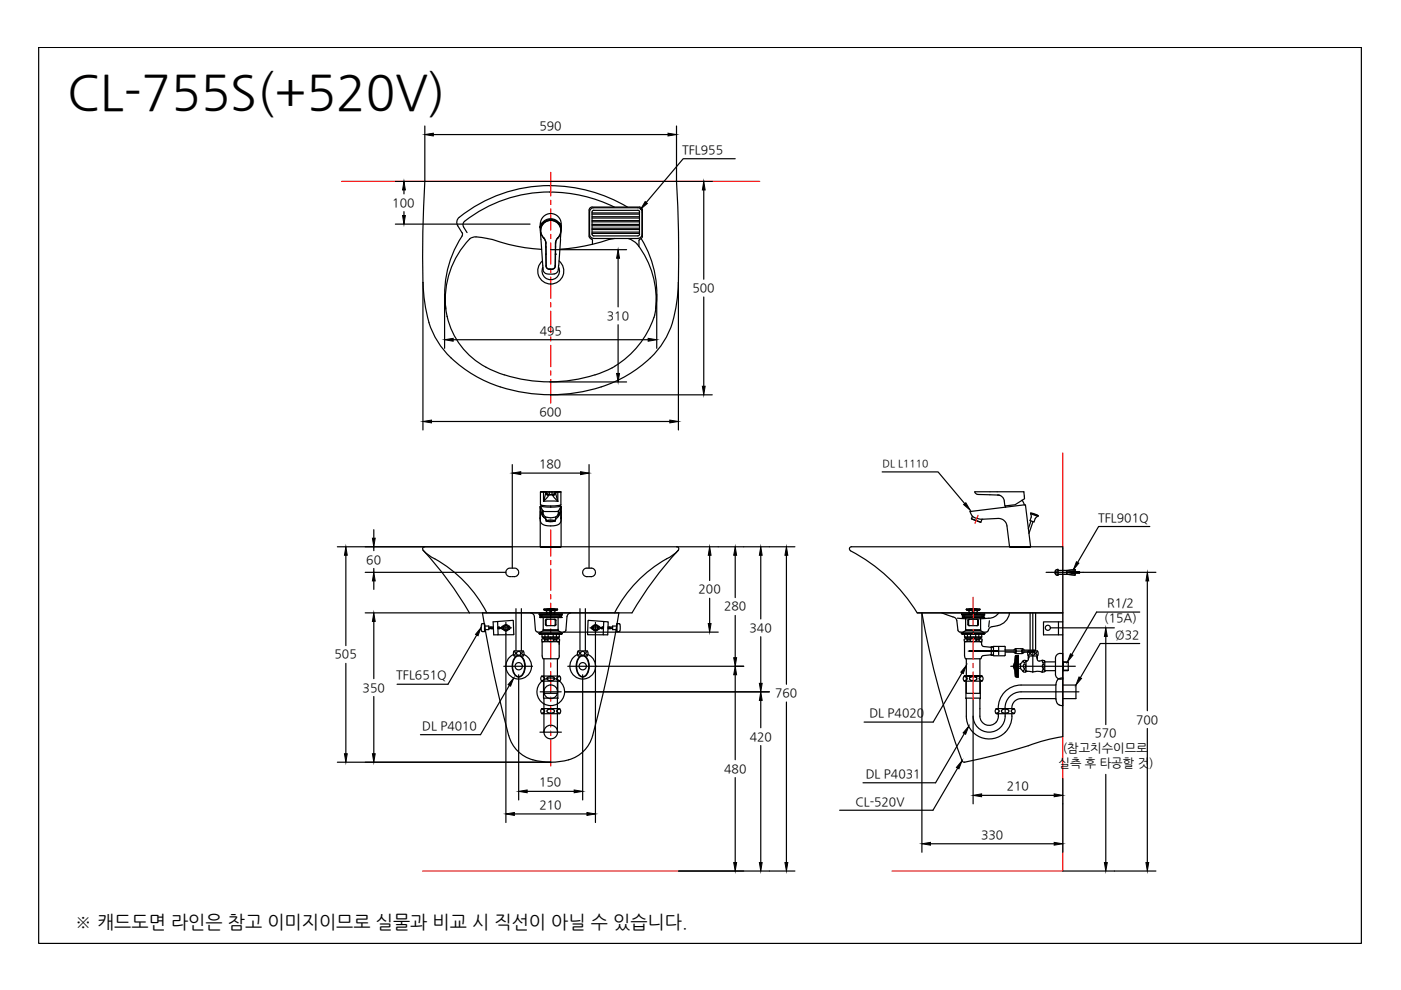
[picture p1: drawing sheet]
<svg xmlns="http://www.w3.org/2000/svg" width="297mm" height="210mm" viewBox="0 0 297 210" stroke-linecap="round" stroke-linejoin="round" font-family="sans-serif">
<!-- layer: 5 -->
<g fill="none" stroke="#000" stroke-width=".25">
<path d="M8.2 10.1h280.4v189.9h-280.4zM114.5 48.3l.3-.9-.3 1M114.5 47.5v.8M114.6 47.5a2.21 2.21 0 0 1 2.2-2.2 2.21 2.21 0 0 1 2.2 2.2M114.8 47.6l.1-.2-.4 .7M115 47.2l-.2 .3-.3 .6M118.5 47.2a2.25 2.25 0 0 0-2.8-.6 2.25 2.25 0 0 0-1.1 2.6l.5 7.7a1.23 1.23 0 0 0 1.7 1.2 1.23 1.23 0 0 0 1.6-1.2v-.7M118.5 47.2a2.35 2.35 0 0 1 .4 2l-.4 7M118.5 47.2l.3 .3 .2 .6-.3-.7 .1 .2M119 48.1l-.4-.7 .4 1M119 47.5v.8M114.5 107.5l.1 .9"/>
<path d="M114.5 110a1.34 1.34 0 0 0 1.6 1.5 2.65 2.65 0 0 0 2.7-.8l.2-.7M114.5 107.4v8.5M114.6 107.8v-.4v1.3M114.6 108.7l.1-.1a2.12 2.12 0 0 0 1 1.4M114.6 108.7v-.3l-.1 1.4M114.6 108.7l-.1 1.2M114.7 107.6l.4 .7M114.8 107.2l-.3 .2 .2 1.2 .4 .5v-.7M115.1 109.1l.3 .6M115.1 108.4v.2M115.1 108.3v.1M118.4 108.4v.7l.4-.5v.2l-.4 .7-.6 .5"/>
<path d="M118.4 108.4v.2v-.2h-3.3a1.14 1.14 0 0 0 .9 1.3 1.89 1.89 0 0 0 2.2-.4l.2-.7M118.4 108.3v.1M118.4 109.1l-.3 .7M118.8 107.2l.2 .2-.2 .2v1l.1 .1v-1.3M118.8 107.6l-.3 .7M118.9 107.4v1M118.9 108.4l.1 1.4M118.9 108.4l.1 1.5M119 107.5l-.1 .3M119 107.4v8.5M213.2 107.5l-7.5 1 .6 1.1M217.2 107h.2l1.1 8.9h-4.5l-.5-4.4a1.82 1.82 0 0 0-1.9-1.6l-3.2 .2"/>
</g>
<!-- layer: 1 -->
<path d="M72.4 38.5h88.7M225.3 96v88.7h-36.2M207.4 109.3l-.7 1.6M89.6 184.7h54.3" fill="none" stroke="#f00" stroke-width=".25"/>
<!-- layer: CENTER -->
<g fill="none" stroke="#f00" stroke-width=".25">
<path d="M116.8 36.5v5.1M116.8 42.5v.8M116.8 44.3v4.5M116.8 49.7v.9M116.8 51.5v4.5M116.8 56.9v.9M116.8 58.7v4.6M116.8 64.2v.9M116.8 66v4.5M116.8 71.4v.9M116.8 73.2v4.5M116.8 78.6v.9"/>
<path d="M116.8 80.5v5M116.8 112.4v5.5M116.8 118.8v.9M116.8 120.7v4.5M116.8 126.1v.9M116.8 127.9v4.5M116.8 133.3v.9M116.8 135.1v4.6M206.3 126.6v5.9M206.3 133.4v.9M206.3 135.2v4.6M116.8 140.5v1"/>
<path d="M116.8 142.4v4.5M116.8 147.8v.9M116.8 149.6v4.5M116.8 155v.9M116.8 156.8v5.6M206.3 140.7v.9M206.3 142.5v5.9"/>
</g>
<!-- layer: 1 -->
<g fill="none" stroke="#000" stroke-width=".25">
<path d="M90.1 26.7v11.8h-6.3M91.9 28.5h49.7M143.4 26.7v11.8h7.6M83.8 47.5h28.6M85.6 40.3v.8M85.6 44.9v.8M89.7 59.9v31.3M115.3 50.5a2.18 2.18 0 0 1-.1-3.2 2.18 2.18 0 0 1 3.1 0 2.18 2.18 0 0 1 0 3.2M115.3 50.4l.4 1.1M115.3 50.4l.3 .5 .1 .6M115.3 50.4a2.14 2.14 0 0 1-.1-3 2.14 2.14 0 0 1 3.1 0 2.14 2.14 0 0 1-.1 3M115.7 51.5v.9"/>
<path d="M115.7 52.4v1.5M115.8 51.5h-.1M115.8 52.3l-.1 .1M115.8 56.4a.72 .72 0 0 0 .7 .7M115.8 53.9v2.5a.69 .69 0 0 0 .7 .7M115.8 52.4v1.5M115.8 53.9v2.5M115.8 56.4h.1M116.5 57.1h.5M116.5 57.1h.1M116.5 46.6h.5M116.5 46.6h.1"/>
<path d="M116.5 46.6a2.13 2.13 0 0 0-1.9 2.3M116.8 52.9h16M117 46.6h.1M117 46.6a2.07 2.07 0 0 1 1.9 2.3M117.7 56.4h.1M117.7 53.9h.1M117.8 52.4l-.1 4a.69 .69 0 0 1-.7 .7M117.8 56.4a.72 .72 0 0 1-.8 .7M117.8 51.5v.9M117.8 51.5h.1M117.8 52.3v.1M117.8 53.9h.1"/>
<path d="M117.8 53.9v2.5M117.8 52.4v1.5M118.2 50.4l-.3 .5-.1 .6M118.2 50.4l.1 .1M118.3 50.5l-.4 .5-.1 .5M131 54.8v10.3M135.7 50.7l-.2 .3M143.8 59.9v31.3M149.2 40.3v18.9M94.3 62.3v11.6M96.1 72h41.3M131 68.9v10.3"/>
<path d="M139.2 62.3v11.6M149.2 63v18.9M91.5 89.4h50.5M108.6 98.5v22M116.8 83.7h34.2M116.8 81h16M124.9 98.5v22M71.5 115.9h37.1M73.3 117.7v19.2M79.3 112.3v1.8M79.3 115.9v.9M110.4 100.3h12.7"/>
<path d="M114.6 104.3v2.7a9 9 0 0 0 4.3 0v-2.7M114.6 104.3h.1M114.7 116.1h4.1M114.8 107.1v.1a2.73 2.73 0 0 0 2 .3M115.3 106.3h3M115.3 104.3h-.7M115.3 104.2l-.6 .1h1.1M115.7 109.6v.6M115.7 104.3h-.4l-.1 2M115.7 104.3h.1M115.7 104.3v.2a.6 .6 0 0 0 .6 .5M115.7 104.3l-.5 2 1.1-1.3"/>
<path d="M115.7 104.3a.62 .62 0 0 0 .6 .6M115.7 104.3h-.4M115.7 104.3a.62 .62 0 0 0 .7 .6M115.8 104.3h-.1M115.8 104.3h2M115.8 104.3h.1M115.8 110.2v-.1v.4l.3 .1 1.7-.1M115.8 104.3l.1 .3 .5 .2M115.8 104.3h.7M115.9 110.4l.9-.1 .9 .1-.9 .2zM115.9 110.4h.1M116 110.3l.8 .2 .8-.1"/>
<path d="M116.4 104.8h.1M116.4 104.8l-.1 .2M116.5 104.3v.5M116.5 104.3h.5M116.5 104.8h.5M116.8 107.3v.2M117 104.3v.5M117 104.3h.7M117 104.8l.1 .1M117.1 104.9l1.2 1.4M117.7 104.3h.1M117.7 110.1v.4"/>
<path d="M117.7 104.3l-.1 .3-.5 .2M117.8 104.3h.1M117.8 110.1v.1M117.8 104.3a.62 .62 0 0 1-.6 .6M117.8 104.3h.4M117.8 104.3v.2M117.8 104.3a.83 .83 0 0 1-1.2 .6h-.2M117.8 104.5a.6 .6 0 0 1-.6 .5M117.8 104.5l.5 1.8M117.8 109.6v.6M117.8 104.3h.5M118.2 104.3h.1"/>
<path d="M118.2 104.2l.7 .1h-1.2M118.3 104.3v2M118.8 107.1v.1a2.73 2.73 0 0 1-2 .3M118.9 104.3h.1M118.9 104.3h-.6M143.5 115.9h25M150.5 117.7v5.4M155.9 117.7v9M161.3 117.7v13.5M166.7 117.7v27.4M206.7 104.3l.3 .4 .3 .1 4.3 .2M211.6 105l.5 .1"/>
<path d="M214.2 116.1h4.2M216.6 106.1h.1M216.7 106.1h.1M216.7 106.1l.5 .9-4 .5v-.2M217.1 104.3l.1 1.4-2 1.3-2.2 .3a2 2 0 0 0-1.1-2.3l-.4-.1M217.1 104.3h-10.4M243.8 111.6h-10.9l-4.4 7.7M77.4 129.9h22.1M77.4 121.3h29.9M79.3 120.5v.8M79.3 123.2v1.8M79.3 131.8v12.1"/>
<path d="M101.1 134.6l-6.1 10.5h-10.8M107.3 134.3v40.1M119.5 134h32.8M126.2 134.3v40.1M150.5 126.9v5.3M155.9 130.5v8.9M161.3 135v9.9M195.5 129.9v50.8M222.7 133.1h13.6M229.6 121.3h15.5M234.4 134.9v18.7M241.6 129.8h-9.1l-5.3 9"/>
<path d="M241.6 136.4h-8.3l-4.2 7.3M243.3 123.2v27.5M73.3 140.7v19.1M79.3 147.7v12.1M108 145.3l-6.1 10.5h-12.8M119.7 146.7h43.4M126.5 141.3h31.2M155.9 143.1v18M161.3 148.5v5.8M161.3 158.1v24.8M166.7 148.8v34.1M204 142.7l-6.1 10.4h-14.7"/>
<path d="M204.5 155.5l-6.1 10.5h-15.4M243.3 154.5v28.4M71.5 161.6h45.3M109.1 172.6h15.3M155.9 164.9v18M197.3 178.9h26.2M203 162.9l-5.2 8.9h-19.8M225.3 170.4v10.3M234.4 164.2v18.7M143.9 184.7h24.6M225.3 184.7h19.8"/>
</g>
<g fill="#000" stroke="#000" stroke-width=".21">
<path d="M90.1 28.5l1.8-.3v.6zM141.6 28.2l1.8 .3-1.8 .3zM85.6 38.5l.3 1.8h-.5zM85.4 45.7h.5l-.3 1.8zM131 52.9l.3 1.9h-.6zM149.2 38.5l.3 1.8h-.6zM94.3 72l1.8-.3v.6zM130.7 79.2h.6l-.3 1.8zM137.4 71.7l1.8 .3-1.8 .3zM89.7 89.4l1.8-.3v.6zM142 89.1l1.8 .3-1.8 .3zM148.9 81.9h.6l-.3 1.8z"/>
<path d="M73.3 115.9l.3 1.8h-.6zM79 114.1h.6l-.3 1.8zM108.6 100.3l1.8-.3v.6zM123.1 100l1.8 .3-1.8 .3zM150.5 115.9l.3 1.8h-.6zM155.9 115.9l.3 1.8h-.6zM161.3 115.9l.3 1.8h-.6zM166.7 115.9l.3 1.8h-.6zM228.2 119.1l.5 .3-1.1 1.4zM79.3 129.9l.3 1.9h-.6zM79.3 121.3l.3 1.9h-.6zM102 133.1l-.6 1.7-.6-.3z"/>
<path d="M150.2 132.2h.6l-.3 1.8zM155.6 139.4h.6l-.3 1.9zM227 138.6l.5 .3-1.2 1.4zM234.4 133.1l.4 1.8h-.6zM243.3 121.3l.3 1.9h-.6zM73 159.8h.6l-.3 1.8zM79 159.8h.6l-.3 1.8zM108.9 143.8l-.6 1.7-.6-.3zM155.9 141.3l.3 1.8h-.6zM161.3 146.7l.3 1.8h-.6zM161 144.9h.6l-.3 1.8zM204.9 141.1l-.7 1.7-.5-.3z"/>
<path d="M205.4 154l-.7 1.7-.5-.3zM228.8 143.5l.5 .3-1.2 1.4zM107.3 172.6l1.8-.3v.6zM124.4 172.3l1.8 .3-1.8 .3zM195.5 178.9l1.8-.3v.6zM204 161.3l-.7 1.7-.5-.3zM223.5 178.6l1.8 .3-1.8 .3zM155.6 182.9h.6l-.3 1.8zM161 182.9h.6l-.3 1.8zM166.4 182.9h.6l-.3 1.8zM234.2 182.9h.6l-.4 1.8zM243 182.9h.6l-.3 1.8z"/>
</g>
<!-- layer: 3 -->
<g fill="none" stroke="#000" stroke-width=".25">
<path d="M124.9 44.5v5.6M124.9 44.5a.62 .62 0 0 1 .6-.6h10.1a.62 .62 0 0 1 .6 .6M124.9 50.1l.1 .2 .4 .4M125.4 50.7l.2 .3M125.6 51v.8M135.5 51v1.3M136.2 44.5v5.6M136.2 50.1l-.1 .2-.4 .4M102.3 132.2h.4v1.7h-.4M102.3 132.2a1.45 1.45 0 0 0 0 1.7M102.7 132.4l.1 .3M102.8 133.5l-.1 .3"/>
<path d="M102.8 132.7h.8v.8h-.8M102.8 132.7v.8M103.6 133.3h1M103.9 132.9l.3 .5M104.3 132.9l.2 .5M104.5 132.9l.1 .1h-1M105.4 131.8l.1 .1M105.5 131.9l.1 2.6M105.5 133l.7 .1-.6 .2M105.6 133.1l.1 .3M105.6 134.5l-.1 .1M105.8 132.9l.2 .5"/>
<path d="M106.6 133.5h.1M106.7 132.8h-.1a.33 .33 0 0 0-.3 .3 .33 .33 0 0 0 .3 .3M106.7 132.8l.6-.3 .5 .3v.6l-.5 .3-.6-.3zM107.8 132.8h.1M107.8 133.5h.1M107.8 132.8a.33 .33 0 0 1 .4 .3 .33 .33 0 0 1-.4 .3M109 134.5l-.2 .1h-4.1l-.2-2.8 4.3-.2 .1 2.9M114.3 134.3h4.9M114.3 130.2l4.9 .1zM114.3 130.3l.2 .1M114.4 130.2h-.1M114.4 134.4l4.6 .1"/>
<path d="M114.4 134.3v.2M114.5 130.4v.1M114.5 130.8v.1M114.5 130.9h4.5M114.5 130.8h4.6l-.1 .1M114.5 130.5h4.6M114.5 130.9h.1M114.5 130.4h.1M114.5 130.4h4.5M114.8 130.6v.1M114.9 134.5l.1 .6h3.6M114.9 136.1l.1 3 .1 .6h3.3"/>
<path d="M114.9 135.1h.7M115.2 133.7l-.9 .6h4.9M115.2 133.4v.3M115.2 133.7h3.1M115.2 133.5h3.1M115.2 135.1v.3h1.5M115.2 130.9v2.8M115.3 129.2h2.9l-.1 .2h-2.7zM115.3 129.2l1.5-.2 1.4 .2M115.3 139.7v7.3h2.9v-7.3M115.5 135.6h.6v.3h-.6M115.5 135.6v.3"/>
<path d="M115.5 135.5l-.3-.1-.3 .1 .1 .5 .5-.1M115.5 134.5v.6M115.6 129.4l1 .1M115.6 132.4l.3 .3h1.8l.2-.3M115.6 132.4v-.9l.3-.2 1.9 .1 .1 1M115.6 129.4l.4 .4M115.8 131.5v.9M115.8 132.4l.2 .3M115.9 130.1l-.1 .1M116 129.8v.3M116 131.3l-.2 .2M116.2 135.9l.6 .1 .6-.1"/>
<path d="M116.2 134.5v.6h-.7M116.2 135h1.1M116.6 129.5h.3M116.6 129.5v.7M116.7 130.2v-.2h.1v.2M116.7 129.4v.6M116.8 135.4l-.6 .1M116.8 135.4l.6 .1M116.8 129.4v.6M116.9 129.5v.7M117.3 135.1h.7M117.3 134.5v.6"/>
<path d="M117.4 135.6h.6v.3h-.6zM117.5 131.3l.2 .2v.9M117.5 129.8l.2 .4M117.7 132.4l-.2 .3M117.9 129.4l-1 .1M117.9 129.4l-.4 .4M118 134.5v.6M118 135.1h.6M118 135.5l.3-.1 .4 .1M118 135.9l.3 .1 .4-.1M118.3 136.1h-3.4M118.3 133.4v.3"/>
<path d="M118.3 135.1v.3h-1.5M118.3 133.7l.9 .6M118.3 130.9v2.8M118.3 136.1h.3M118.6 136.1v3l-.2 .6M118.6 134.5v.6M118.6 135.6v.3M118.7 130.6v.1M119 130.9h.1M119 130.4h.1M119 130.4v.1M119.1 134.3v.2"/>
<path d="M119.1 134.4l-.1 .1M119.2 130.3l-.2 .1M124.8 131.5l4.2 .3-.2 2.8h-4.1v-3M124.8 131.5l-.1 .1M125.7 133.5h.1M125.7 132.8h.1M125.7 132.8a.33 .33 0 0 0-.3 .3 .33 .33 0 0 0 .3 .3M125.7 132.8l.5-.3 .6 .3v.6l-.6 .3-.5-.3zM126.8 132.8h.1a.33 .33 0 0 1 .3 .3 .33 .33 0 0 1-.3 .3M126.8 133.5h.1M127.7 132.9l-.2 .5M128 133l-.7 .1 .6 .2"/>
<path d="M128 133.1l-.2 .3M128.1 131.8l-.1 2.8M128.9 133.3h1M129 132.9l-.1 .1h1M129.3 132.9l-.3 .5M129.6 132.9l-.3 .5M130.7 132.7h-.8v.8h.8l.1 .3M130.7 132.7v.8M130.8 132.4l-.1 .3M131.3 133.9a1.45 1.45 0 0 0 0-1.7h-.5v1.7h.4M203.8 134.3h5M203.9 130.2h4.9"/>
<path d="M203.9 130.3l.2 .1M203.9 130.2h4.8M203.9 130.2h.1M204 134.4v.1M204 134.3v.2h4.6M204 130.9l.1-.2 4.5 .1v.1M204 130.5h4.6M204 130.4v.1M204.1 130.9h4.5M204.1 130.9h.1M204.1 130.4h.1M204.1 130.4h4.5"/>
<path d="M204.4 130.6v.1M204.5 135.1h3.6M204.5 134.5v.6M204.5 136.1v3M204.5 135.1h.6M204.5 136.1h3.6M204.7 133.7l-.9 .6h5M204.7 133.4l.1 .3M204.7 133.7h3.2M204.7 133.5h3.2M204.7 135.1l.1 .3h3.1v-.3M204.7 130.9v2.8"/>
<path d="M204.9 129.2h2.9l-.1 .2h-2.7zM204.9 139.7v7.3h2.8M204.9 129.1v.1M204.9 129.1l1.8-.1 1.1 .2M205.1 135.5l-.3-.1-.4 .2 .2 .4 .5-.1M205.1 135.1h.7M205.1 134.5v.6M205.2 131.5v.9M205.2 129.4l1 .1M205.2 129.4l.4 .4M205.2 132.4l.2 .3h1.8l.2-.3M205.2 131.5l.2-.2 2 .1v1"/>
<path d="M205.4 132.4l.2 .3M205.5 130.1l-.1 .1M205.6 138h6.1h-6.4M205.6 129.8l-.1 .3M205.6 131.3l-.2 .2v.9M205.7 135.6h-.7v.3h.7M205.7 135.6v.3M205.7 135.9l.6 .1M205.8 134.5v.6M205.8 135h1.1M206.2 129.5h.3M206.2 129.5v.7"/>
<path d="M206.3 130.2l-.1-.2h.2v.2M206.3 129.4l-.1 .6M206.3 135.4l-.6 .1M206.4 135.4l.5 .1M206.4 129.4v.6M206.5 129.5v.7M206.9 134.5v.6M206.9 135.9l-.5 .1M207.1 131.3l.2 .2M207.1 129.8l.1 .4M207.3 131.5v.9M207.3 132.4l-.2 .3"/>
<path d="M207.4 129.4l-.9 .1M207.5 129.4l-.4 .4M207.5 134.5v.6h-.6M207.5 135.1h.7M207.6 135.5l.5-.1 .1 .5-.3 .1-.3-.1M207.6 135.6h-.7v.3h.7M207.6 135.6v.3M207.8 139.7v7.3M207.8 136.1h.1M207.9 133.4l-.1 .3M207.9 133.7l.9 .6M207.9 130.9v2.8"/>
<path d="M208.1 136.1v.5M208.1 136.6l.4 .5 1.5 .1 .3-.1M208.1 134.5v.6M208.3 130.6v.1M208.6 130.9h.1M208.6 130.4h.1M208.6 130.4v.1M208.6 134.3v.2M208.7 134.4l-.1 .1M208.7 130.2h.1M208.8 130.3l-.2 .1M210 138.9l-1.7 .2-.4 .6h-3.2l-.2-.6"/>
<path d="M210 138.8l.3 .1M210.3 137.1v.1M210.3 138.9h.1M210.3 137.1h.3M210.6 137.2h-.4v1.7h.4M210.6 137.1v1.9M210.7 137.1h2.3M210.7 137l-.1 .1M211.7 138h7.6M211.7 137.2v1.6M213 137l.1 .2v1.8l-2.8-.1M213.1 137.8h2.3"/>
<path d="M213.2 138.3h2.2M215 138.3l.4 .3a2.18 2.18 0 0 0 1.6-.2l.1-.1M215.3 138.3h.1M215.3 137.8h.1M215.4 138.3h-.1M215.4 137.8v.1M215.4 137.9h.1M215.4 138.1v.2M215.5 137.9v.2M216.7 137.5a1.99 1.99 0 0 0-1.6 .2l-.1 .1M216.7 137.8h2.6M216.7 138.3h2.6"/>
<path d="M216.7 137.5l.4 .3M216.7 137.8l-.1 .3 .2 .2M216.8 137.8h.1M216.8 137.8h-.1M216.8 138.3h.1M219.3 137.8v.5M224.4 131.8v2.8M225.3 131.8h-4.1v2.8h4.1M118.1 147.9h.1M206.3 148.4v22M208.1 168.6h15.4M225.3 165.1v5.3"/>
<circle cx="107.3" cy="133.1" r=".67"/>
<circle cx="107.3" cy="133.1" r=".46"/>
<circle cx="126.3" cy="133.1" r=".66"/>
<circle cx="126.3" cy="133.1" r=".45"/>
</g>
<!-- layer: 4 -->
<g fill="none" stroke="#000" stroke-width=".25">
<path d="M114.5 155.2h4.5M114.5 146.7h4.5M114.8 143.4h.1a.48 .48 0 0 1 .5 .6M114.8 150.3h.2M114.9 150.2h3.7l.3 .6-.3 .5h-3.7M114.9 143.3h3.7l.2 .4v.4l-.2 .3h-3.7l-.3-.5zM114.9 150.2l-.3 .6 .3 .5M115 150.4l.4 .2M115 144.3h-.2M115.2 144.4v3.6h3.1v-3.6M115.3 148.1v7.1M115.3 151l-.5 .2"/>
<path d="M115.3 155a1.45 1.45 0 0 0 2 1.6 1.45 1.45 0 0 0 .5-2.4 1.45 1.45 0 0 0-2.4 .6l-.1 .4M115.4 150.6l-.1 .4M115.4 144l-.4 .3M116 143.7a.76 .76 0 0 0 1.2 .6l.3-.3v-.3M116 150.6a.76 .76 0 0 0 1.2 .6l.3-.3v-.3M116.2 150.4l-.2 .2M116.2 150.5l.6-.2 .5 .2M116.4 143.4l-.4 .3M116.5 143.5h.6M116.8 150.2h.1M117.1 143.4l.4 .3M117.3 150.4l.2 .2"/>
<path d="M118.1 144l.4 .3M118.1 150.6l.1 .4M118.2 151l.3 .2M118.3 148l-.1 7.2M118.5 144.3h.2M118.5 151.2h.2M118.5 143.4a.45 .45 0 0 0-.4 .6M118.5 150.4l-.4 .2M118.7 143.4h-.2M118.7 150.3h-.2M204.4 143.4l.6 .3M204.5 143.3h.4h-.4"/>
<path d="M204.5 143.3l-.3 .6 .3 .5M204.6 144.3h-.2M204.8 148l.1 3.8a4.8 4.8 0 0 0 4.8 4.9 4.8 4.8 0 0 0 4.9-4.9M204.8 144.4v3.6h3v-3.6M204.9 143.3h1.4h-1.4M205 143.7v.3M205 144l-.4 .3M205.7 143.6l.5-.2a.57 .57 0 0 1 .6 .1 .57 .57 0 0 1 .2 .6l-.5 .2a.56 .56 0 0 1-.7 0 .56 .56 0 0 1-.1-.7zM207.7 144l.4 .3M207.8 143.3h-1.5h1.5M207.9 148l-.1 3.8a1.97 1.97 0 0 0 2.1 2 1.97 1.97 0 0 0 1.8-2.3M208.1 144.3h.2"/>
<path d="M208.2 143.3h-.4h.4M208.2 143.3l.2 .6-.2 .5h-3.7M208.3 143.4h-.1a.48 .48 0 0 0-.5 .6M211.2 150.3h.1M211.2 151.3l-.2-.5 .2-.6h3.8l.2 .6-.2 .5M211.3 151.3h3.6M211.3 150.4l.5 .2M211.6 151.3l.1 .2M211.8 150.6a.52 .52 0 0 1-.6 .6M213.1 151.2a.46 .46 0 0 1-.6-.2 .46 .46 0 0 1 .2-.6h.1a.72 .72 0 0 1 1.1 .5l-.8 .3M213.1 150.2a4.7 4.7 0 0 1-1 4 3.4 3.4 0 0 1-3.7 .8 3.4 3.4 0 0 1-2.1-3.2M213.1 150.2h.1"/>
<path d="M214.5 150.6l-.1 .3 .2 .2M214.5 151.3v.5M214.6 150.4l-.1 .2M214.6 151.1l.4 .1M214.9 150.4l-.3 .1M215 150.3h-.1M223.9 145.2h-7.4a4.8 4.8 0 0 0-4.8 5M223.9 148.1h-7.4a1.96 1.96 0 0 0-2 2.1M223.9 145.1v3.2M223.9 148.3l.3 .9M224.6 143.9l.7-.2v5.9l-.7-.1-.4-.3M224.6 143.9l-.4 .3-.3 .9"/>
<path d="M225.3 145.2h2.8v2.9h-2.8M228.8 146.7h-12.3a3.4 3.4 0 0 0-3.4 3.4"/>
<circle cx="116.8" cy="146.7" r="1.45"/>
<circle cx="116.8" cy="146.7" r="2.93"/>
</g>
<!-- layer: 3 -->
<path d="M206.3 168.6l1.8-.3v.6zM223.5 168.3l1.8 .3-1.8 .3z" fill="#000" stroke="#000" stroke-width=".21"/>
<!-- layer: 0 -->
<g fill="none" stroke="#000" stroke-width=".25">
<path d="M116.5 39.4a32.2 32.2 0 0 1 16.5 4.5M116.5 39.3a30.2 30.2 0 0 0-19.4 7.1 1.37 1.37 0 0 0 0 1.5l1 1.7-.2 .4M155.9 33.7h-11l-7.9 9.2M98 50.1a21.3 21.3 0 0 0-1.5 21.3 17.6 17.6 0 0 0 10.4 8.1M99.6 50.7a18.6 18.6 0 0 0-5.1 14.8M100.9 50.2l2.5 .4M100.9 50.2l-.7 .1-.6 .4M103.4 50.6l1 .2a37.7 37.7 0 0 0 10.4 2.1M115 55.3a2.76 2.76 0 0 0-.2 4 2.76 2.76 0 0 0 4 0 2.76 2.76 0 0 0-.3-4M115.1 56.6a1.85 1.85 0 0 0 1.7 2.7 1.85 1.85 0 0 0 1.6-2.7M130.2 43.9a29.7 29.7 0 0 0-31.9 3.3l-.1 .6 .8 1.5M130.3 50.6l-4.6 1.2a39.5 39.5 0 0 1-7 1.1"/>
<path d="M133.2 50.6l.8 .3a5.8 5.8 0 0 1 2.5 2.9 19.1 19.1 0 0 1 2.5 11.7M135.9 50.6a22.1 22.1 0 0 1 2.8 16.7 19.1 19.1 0 0 1-12.5 12.2M95.6 75.9a18.5 18.5 0 0 1-5.6-12.2l-.2-1.9a216.4 216.4 0 0 1 .3-23.3h53.3a206.2 206.2 0 0 1 .3 24.2 20.2 20.2 0 0 1-4 11.2l-1.8 2M95.6 75.9a30.9 30.9 0 0 0 23.3 7.7 29.7 29.7 0 0 0 19-7.7M106.9 79.5a31.7 31.7 0 0 0 19.2 0M114.5 115.9h4.5M114.7 116.1v-.2h4.1v.2M115.2 115.9h.1M187 100.1h11.9l5.6 6.7M206 110l2 .7M206.3 109.6l.8 .3 1.3 .2M214.2 116.1v-.2h4.2v.2"/>
<path d="M218.5 108.9v-.1l1.6 .5v.2M218.5 108.9l1.6 .6M218.5 108.9l.1 .7-.2 .8 .8 .3a1.38 1.38 0 0 1 .9-1.2M218.5 108.8l1.6 .5M218.6 110.4l-.6 1.7M219 110.6l-.8 2.5M225.3 115.9v14M107.3 121.2v.3M107.3 121.6l.1 .2M107.4 120.9l-.1 .2M107.4 121.9l.2 .1M107.6 120.7l-.2 .1"/>
<path d="M107.7 122.1l.2 .1M107.9 120.5l-.2 .1M108 120.5h.4M108 122.2l.4 .1M108.5 120.5h.2M108.5 122.3h.2M108.8 120.5h.4M109.2 122.2l-.4 .1M109.4 120.5l.1 .1M109.6 122.1l-.2 .1M109.7 120.7l.1 .1M109.8 121.9l-.1 .1"/>
<path d="M109.9 120.9v.2M109.9 121.6v.2M110 121.2v.3M123.5 121.2v.3M123.6 121.6v.2M123.6 120.9v.2M123.7 121.9l.2 .1M123.9 120.7l-.2 .1M124 122.1l.1 .1M124.1 120.5l-.1 .1M124.3 120.5h.4M124.3 122.2l.4 .1"/>
<path d="M124.8 120.5h.2M124.8 122.3h.2M125.1 120.5h.4M125.5 122.2l-.4 .1M125.6 120.5l.2 .1M125.8 122.1l-.2 .1M125.9 120.7l.2 .1M126.1 121.9l-.2 .1M126.1 120.9l.1 .2M126.2 121.6l-.1 .2M126.2 121.2v.3M206.3 134h2.8"/>
<path d="M214 129.9v.2M221.8 121.3h.4M222.3 121.3h.1M222.4 121.3h.4M222.9 121.3h.1M223.1 121.3h.4M223.5 121.3h.1M223.7 121.3h.4M223.8 121l.1 .6h-.2l.1 .2M223.9 121.8v.1M223.9 120.8l-.1 .2M224 121.9h.1"/>
<path d="M224 120.8h.1M224 121.9l.1 .1M224.1 120.8h-.1M224.1 122h.1M224.1 121.3h.1M224.1 120.7h.1M224.2 120.7v1.3M224.3 121.3h.4M224.3 121.8h2.1M224.8 121.3h.1M224.9 121.3h.4M225.4 121.3h.1"/>
<path d="M225.5 121.3h.4M226 121.3h.1M226.1 121.3h.4M226.2 120.9v.9M226.3 121.4h.1M226.3 121.3l-.1 .1M226.4 121.4h.1M226.4 121.8h.1M226.5 121.4h.1M226.5 121.8h.1M226.6 121.3h-.2M226.6 121.4h.1"/>
<path d="M226.6 121.3h.1M226.6 121.8h.1M226.7 121.4v.1M226.7 121.8h.1M226.7 121.3h.4M226.7 121.3h-.1M226.8 121.5h.1M226.8 121.8h.1M226.9 120.9h-2.6M226.9 121.5h.4M226.9 121.8l.1 .1M227 120.9h-.1"/>
<path d="M227 121.9h.1M227 120.9h.1M227 121.2l-.2 .1M227.1 121.9h.1M227.1 121.2h1.8v.1M227.1 121.2h.1M227.2 120.8l-.1 .1M227.2 121.3h.1M227.2 120.8h.1M227.2 121.9h.2M227.3 121.3h.4M227.4 121.2h-.2"/>
<path d="M227.4 120.8h-.1M227.4 121.9h.1M227.4 120.8h.1M227.5 121.6h.2M227.5 121.9h.1M227.6 121.9h.1M227.7 121.6h.1M227.7 121.9h.1M227.8 121.6l.2 .2M227.8 120.8h-.3M227.8 121.9h.1M227.8 121.3h.1"/>
<path d="M227.8 120.8h.1M227.9 120.8h.1M227.9 121.3h.5M228 121.8v.1M228 120.9l-.1 .2-.5 .1M228 121.9h-.1M228.4 121.3h.1M228.5 121.3h.4M228.9 121.4h.1M228.9 121.5h-1.7M229 121.3h.1M229.2 121.3h.4"/>
<path d="M110 143.1v26.5M123.5 143.1v26.5M111.8 167.8h9.9"/>
</g>
<path d="M136.8 42.7l.5 .4-1.4 1.2zM204.3 107l.5-.4 .9 1.6zM110 167.8l1.8-.3v.6zM121.7 167.5l1.8 .3-1.8 .3z" fill="#000" stroke="#000" stroke-width=".21"/>
<!-- layer: 6 -->
<g fill="none" stroke="#000" stroke-width=".25">
<path d="M108.9 138.8a2.72 2.72 0 0 0-1.1 4.1 2.72 2.72 0 0 0 4.3 0 2.72 2.72 0 0 0-1-4.1M108.9 138.1a.4 .4 0 0 1 .4 .4 .4 .4 0 0 1-.4 .4M109.3 139.4a1.01 1.01 0 0 1 1.1-.3 1.01 1.01 0 0 1 .6 .9 2.8 2.8 0 0 1-.8 3.4 1.52 1.52 0 0 1-1.5-1.7l.1-1.3zM109.3 139.3a1.15 1.15 0 0 1 1.2-.2 1.15 1.15 0 0 1 .7 1 2.98 2.98 0 0 1-.9 3.4 1.47 1.47 0 0 1-1.7-1.6 3.2 3.2 0 0 1 .7-2.6zM109.4 129.1v8.9M109.5 139.1h-.5a.9 .9 0 0 1 0-1.1h1.9a.88 .88 0 0 1 0 1.1h-.5M110.5 129.1v8.9M111 138.1a.4 .4 0 0 0-.4 .4 .4 .4 0 0 0 .4 .4M122.4 138.8a2.72 2.72 0 0 0-1 4.1 2.72 2.72 0 0 0 4.3 0 2.72 2.72 0 0 0-1.1-4.1M122.5 138.1a.4 .4 0 0 1 .4 .4 .4 .4 0 0 1-.4 .4M122.8 139.4a1.01 1.01 0 0 1 1.1-.3 1.01 1.01 0 0 1 .7 .9 2.8 2.8 0 0 1-.8 3.4 1.49 1.49 0 0 1-1.5-1.7l.1-1.3zM122.8 139.3a1.15 1.15 0 0 1 1.3-.2 1.15 1.15 0 0 1 .6 1 2.98 2.98 0 0 1-.8 3.4 1.47 1.47 0 0 1-1.7-1.6 3.2 3.2 0 0 1 .6-2.6z"/>
<path d="M123 129.1v8.9M123.1 139.1h-.5a.9 .9 0 0 1 0-1.1h1.9a.88 .88 0 0 1 0 1.1h-.5M124.1 129.1v8.9M124.6 138.1a.4 .4 0 0 0-.4 .4 .4 .4 0 0 0 .4 .4M215.3 139.1v4.3M215.4 139l.1 4.5M215.5 139h-.1a3.5 3.5 0 0 0-.3 2.3l.2 2.1M215.5 139v4.5M215.5 139.9h.3M215.5 139.8h.3M215.5 139.5h.3M215.5 139.4h.3"/>
<path d="M215.5 139.6h.3M215.5 139.3h.3M215.5 139.2h.3M215.5 139.7h.3M215.5 139.1h.3M215.5 139h.3M215.8 139h.1v4.6h-.1M215.8 139h-.3M215.8 139v4.6M218 138.1a.4 .4 0 0 1 .3 .4 .4 .4 0 0 1-.3 .4M218 138h1.9a.9 .9 0 0 1 0 1.1M218 139.4h.2l-.2 .3"/>
<path d="M218 139.8l-.2 .3-.2 .1M218.1 138a.9 .9 0 0 0 0 1.1M218.2 139.1v.3M218.4 129.9v8.1M219 129.9v12.7M219.6 129.9v8.1M219.8 139.1v.3M219.9 139.8a.73 .73 0 0 0 1.2 .2l.4 .2M219.9 139.4v.3M219.9 139.1h-1.9v.7M219.9 139.1v.7M220 138.1a.4 .4 0 0 0-.3 .4 .4 .4 0 0 0 .4 .4"/>
<path d="M221 140l.2 .6 .2-.5M106.8 141.3h6.1M120.4 141.3h6.1M214.3 141.3h13.7M215.1 140.5l-.2 .7 .2 .8M215.3 143.4h.1M215.3 143.5h.5M215.5 140.6h.3M215.5 140.5h.3M215.5 140.4h.3M215.5 140.3h.3M215.5 140.8h.3"/>
<path d="M215.5 141.3h.3M215.5 141.2h.3M215.5 141.1h.3M215.5 141h.3M215.5 140.9h.3M215.5 140.7h.3M215.5 141.7h.3M215.5 143.4h.3M215.5 143.2h.3M215.5 143.3h.3M215.5 142.9h.3M215.5 142.5h.3"/>
<path d="M215.5 142.6h.3M215.5 142.7h.3M215.5 142.8h.3M215.5 143h.3M215.5 143.1h.3M215.5 142.4h.3M215.5 141.9h.3M215.5 142h.3M215.5 142.1h.3M215.5 142.2h.3M215.5 142.3h.3M215.5 141.4h.3"/>
<path d="M215.5 141.5h.3M215.5 141.6h.3M215.5 141.8h.3M215.5 143.5h.2M215.5 140.2h.3M215.5 140h.3M215.5 140.1h.3M215.7 143.5h.1M215.9 140.8h.5M215.9 141.7h.5M217 142.4l.2-.4 .3 .5M217.1 140.8a.43 .43 0 0 1 .4 .5 .43 .43 0 0 1-.4 .4l-.1-.4z"/>
<path d="M217.5 140l-.3 .5-.2-.4M217.5 140.2h.1M217.5 140.1v2.2M217.5 142.3h.1M217.5 140.3h.1M217.6 140.1a1.05 1.05 0 0 0-1.2 .6v1.1a1.07 1.07 0 0 0 1.2 .6M217.6 142.3h.1M217.6 140.2h.1M217.9 142.3l-.4 .1M217.9 142.3l1.7 .1M221.1 140.8a.42 .42 0 0 1 .3 .5 .42 .42 0 0 1-.3 .4l-.1-.4zM221.4 142.4l-.2-.5-.2 .6"/>
<path d="M221.5 140.2v2.1v-.1M221.5 142.2h.1M221.5 142.2h2.3M221.5 140.3h2.3M221.5 142.3a1.12 1.12 0 0 1-1.3 0l-.6 .1M223.8 143a1.14 1.14 0 0 0 1.5 1v-5.4a1.15 1.15 0 0 0-1.5 .9v3.5M225.3 140.3l1.2 .1M225.4 140.3l1.1 .1M225.5 140.3v1.9M226.5 140.4v1.7M226.5 142.1l-1.2 .1M226.5 142.1l-1.1 .1"/>
<circle cx="110" cy="138.5" r=".45"/>
<circle cx="123.6" cy="138.5" r=".45"/>
<circle cx="219" cy="138.5" r=".45"/>
<circle cx="110" cy="141.3" r=".77"/>
<circle cx="123.5" cy="141.3" r=".77"/>
</g>
<!-- layer: 7 -->
<g fill="none" stroke="#000" stroke-width=".25">
<path d="M89.7 116.7a75.7 75.7 0 0 1 9.8 13.2M89.7 116.7l1.2 1a28.4 28.4 0 0 1 12.3 12.2M143.5 115.9h-53.4l-.5 .3 .1 .5M143.5 115.9l.4 .3-.1 .5M143.8 116.7l-1.1 1a28.4 28.4 0 0 0-12.4 12.2M143.8 116.7a75.7 75.7 0 0 0-9.8 13.2h-34.5M225.3 115.9h-44.8a.47 .47 0 0 0-.4 .4 .47 .47 0 0 0 .2 .5 36.4 36.4 0 0 1 14.2 13.1h30.8v26.3a34.8 34.8 0 0 0-7.3 1.9 129.9 129.9 0 0 1-13.5 3.5M102.3 129.9l2.4 13.1 3.2 13a7.7 7.7 0 0 0 7.6 5.6 14.5 14.5 0 0 0 5.1-.5M112.5 129.9a.9 .9 0 0 1 .8 .8M113.3 130.7l.2 2.9 .5 .4M114 134h5.5M121 129.9a.91 .91 0 0 0-.8 .8l-.2 2.9-.5 .4"/>
<path d="M131.2 129.9l-2.4 13.1-3.1 13M195.5 129.9a171.7 171.7 0 0 0 8.6 31.6l.4 .1M199.7 129.9l1.9 .7a1.35 1.35 0 0 1 1.3 1l.2 2 .5 .4M203.5 134h2.8M209.8 131.6l-.2 1.3M211.6 132.6l-.7 .2a1.26 1.26 0 0 0-1.4 1l-.4 .2M211.7 129.9a2.99 2.99 0 0 1-2.9 1.2l-3.3 .1-2.5-.1M214 130.1a3.2 3.2 0 0 1-2.4 2.5M125.6 156a7.2 7.2 0 0 1-5 5.1"/>
<circle cx="222.2" cy="133.1" r=".54"/>
</g>
<!-- layer: CENTER -->
<path d="M106.1 133.1h2.3M107.3 132v2.3M125.1 133.1h2.3M126.2 132v2.3" fill="none" stroke="#000" stroke-width=".25"/>
<!-- layer: BASE -->
<g fill="none" stroke="#000" stroke-width=".25">
<path d="M125.3 44.3l.6-.3h9.3a.87 .87 0 0 1 .9 1v4.6a.94 .94 0 0 1-.9 1l-9.3-.1a.9 .9 0 0 1-.9-.9v-4.7zM125.5 49.5h10.1M125.5 49.2h10.1M125.5 48.7h10.1M125.5 48.4h10.1M125.5 47.9h10.1M125.5 47.6h10.1M125.5 47h10.1M125.5 46.8h10.1M125.5 46.2h10.1M125.5 46h10.1M125.5 45.4h10.1"/>
<path d="M125.5 45.1h10.1M125.6 44.8l.3-.2h9.5l.2 .3v4.9l-.4 .2h-9.5l-.2-.3z"/>
</g>
<!-- layer: DEF_LAYER_ASSEM_MEMBER -->
<path d="M206.2 109.5l-.2 .5 1.9 .7 .3-.6" fill="none" stroke="#000" stroke-width=".25"/>
<text font-size="10.4" x="14.3" y="23.1">CL-755S(+520V)</text>
<text font-size="3.9" x="15.8" y="196.7">※ 캐드도면 라인은 참고 이미지이므로 실물과 비교 시 직선이 아닐 수 있습니다.</text>
<g font-size="2.6">
<text x="114.3" y="27.5">590</text>
<text x="144.6" y="32.7">TFL955</text>
<text x="83.2" y="43.8">100</text>
<text x="146.8" y="61.9">500</text>
<text x="114.5" y="71">495</text>
<text x="128.7" y="67.8">310</text>
<text x="114.4" y="88.3">600</text>
<text x="114.3" y="99.3">180</text>
<text x="232.8" y="110.7">TFL901Q</text>
<text x="77.7" y="119.5">60</text>
<text x="148.1" y="125.8">200</text>
<text x="153.5" y="129.4">280</text>
<text x="234.1" y="132">(15A)</text>
<text x="234.7" y="128.7">R1/2</text>
<text x="158.9" y="133.9">340</text>
<text x="236.4" y="135.6">Ø32</text>
<text x="70.9" y="139.6">505</text>
<text x="84" y="143.9">TFL651Q</text>
<text x="76.9" y="146.6">350</text>
<text x="164.3" y="147.8">760</text>
<text x="89.5" y="154.7">DL P4010</text>
<text x="184.3" y="152.1">DL P4020</text>
<text x="240.9" y="153.4">700</text>
<text x="159" y="157">420</text>
<text x="225.3" y="159.5">(참고치수이므로</text>
<text x="232" y="156.4">570</text>
<text x="114.3" y="166.7">150</text>
<text x="153.6" y="163.8">480</text>
<text x="183.5" y="165">DL P4031</text>
<text x="213.5" y="167.6">210</text>
<text x="224.4" y="162.7">실측 후 타공할 것)</text>
<text x="114.4" y="171.5">210</text>
<text x="181.4" y="170.8">CL-520V</text>
<text x="208" y="177.8">330</text>
</g>
<text font-size="2.2" x="187.1" y="99.1">DL L1110</text>
</svg>
